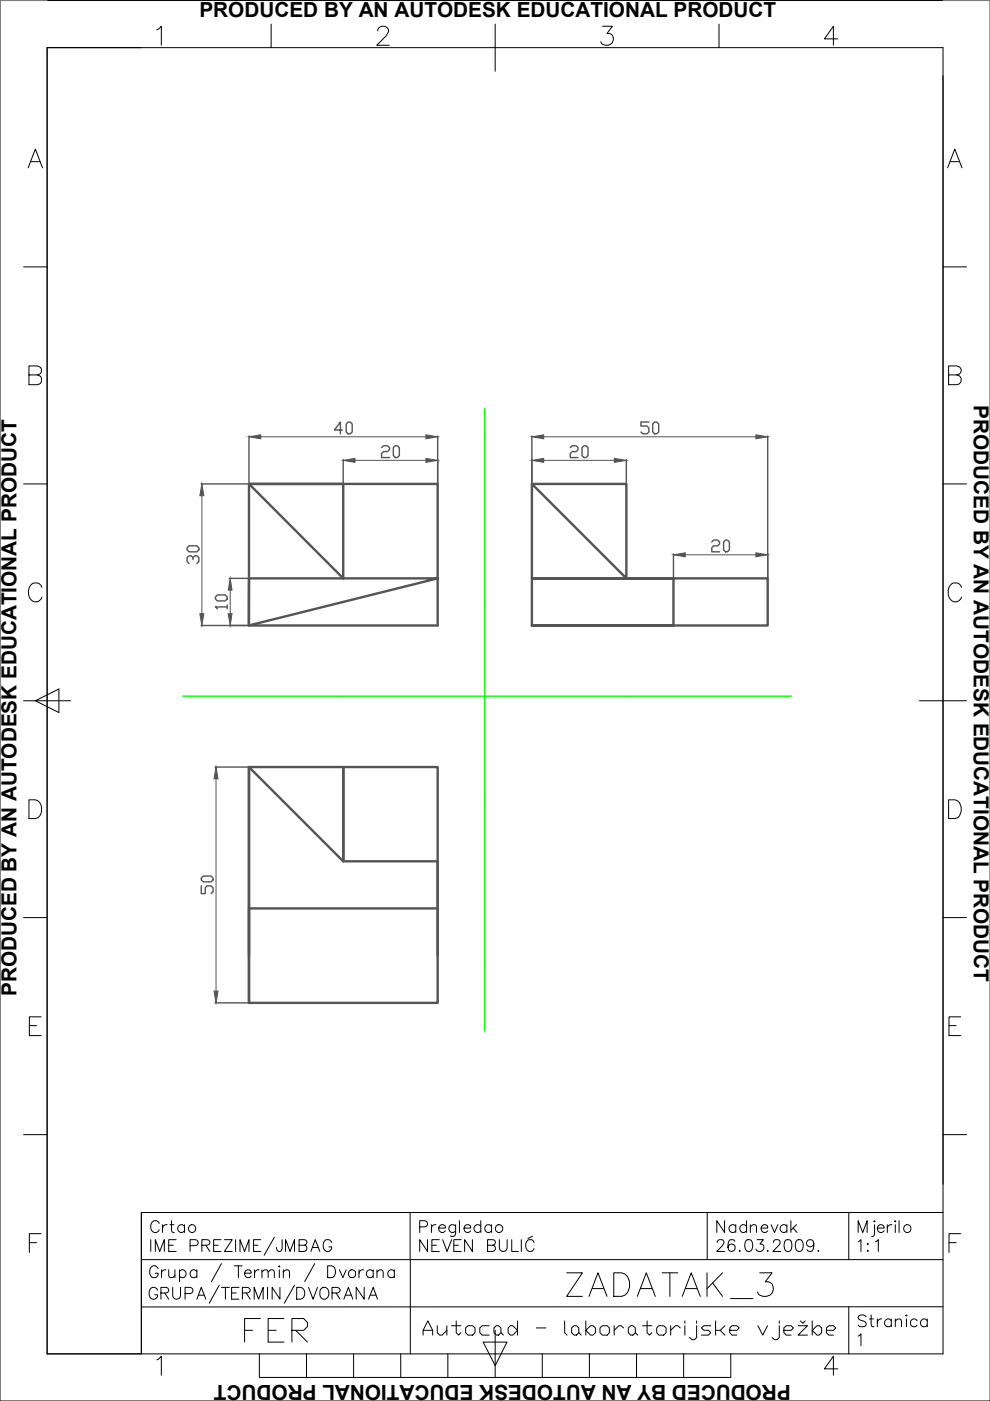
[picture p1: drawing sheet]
<svg xmlns="http://www.w3.org/2000/svg" width="210mm" height="297mm" viewBox="0 0 210 297" stroke-linecap="round" stroke-linejoin="round" font-family="sans-serif">
<path d="M102.8 86.6v132M38.8 147.6h129" fill="none" stroke="#0f0" stroke-width=".3"/>
<!-- layer: Vidljivi bridovi -->
<path d="M52.8 102.6h40v20l-40.1 10 .1-10h40v10h-40zM52.8 102.6h20v20zM112.8 102.6l20 20h-20v-20h20v20h10v10h-30h50v-10h-50v10M92.8 192.6v10M52.8 202.6v-40v50h40v-50h-40l20 20v-20v20h20v10h-40v20" fill="none" stroke="#545454" stroke-width=".51"/>
<!-- layer: Kote -->
<g fill="none" stroke="#545454" stroke-width=".3">
<path d="M52.8 92.4v10.2M72.6 91.2h-1.7l1.3-1.7v2.5M72.8 97.4v5.2M73.4 89.9l.4-.4h.5l.4 .4v1.7l-.4 .4h-.5l-.4-.4zM80.9 94.9l.4-.4h.9l.4 .4v.4l-.4 .4h-.9l-.4 .5v.8h1.7M83.4 94.9l.4-.4h.4l.5 .4v1.7l-.5 .4h-.4l-.4-.4zM92.8 92.4v10.2M112.8 92.4v30.1M120.9 94.9l.4-.4h.9l.4 .4v.4l-.4 .4h-.9l-.4 .5v.8h1.7M123.4 94.9l.4-.4h.4l.5 .4v1.7l-.5 .4h-.4l-.4-.4zM132.8 97.4v5.2M137.6 89.5h-1.7v.8h1.3l.4 .4v.9l-.4 .4h-.9l-.4-.4"/>
<path d="M138.8 89.5h.4l.5 .4v1.7l-.5 .4h-.4l-.4-.4v-1.7zM162.8 92.4v30.1M40.1 115.7h1.6l.5 .4v.5l-.5 .4h-1.6l-.4-.4v-.5zM40.9 118.6v-.4l-.4-.4h-.4l-.4 .4v.9l.4 .4M40.9 118.2l.4-.4h.4l.5 .4v.9l-.5 .4M42.6 102.6h10.1M142.8 117.4v5.1M150.9 114.9l.4-.4h.8l.5 .4v.4l-.5 .4h-.8l-.4 .4v.9h1.7M153.4 114.9l.4-.4h.4l.4 .4v1.7l-.4 .4h-.4l-.4-.4zM42.6 132.6h10.1M45.7 126.6l.4-.5h1.7l.4 .5v.4l-.4 .4h-1.7l-.4-.4zM48.2 128.7h-2.5l.4 .4"/>
<path d="M48.2 128.3v.8M48.6 122.6h4.1M45.6 162.6h7.1M42.7 187.8v1.7h.8v-1.3l.4-.4h.8l.5 .4v.9l-.5 .4M43.1 185.7h1.6l.5 .5v.3l-.5 .5h-1.6l-.4-.5v-.3zM45.6 212.6h7.1"/>
</g>
<path d="M55.3 92.6h35M75.3 97.6h15M115.3 92.6h45M115.3 97.6h15M42.8 105.1v25M145.3 117.6h15M48.8 125.1v5M45.8 165.1v45" fill="none" stroke="#545454" stroke-width=".21"/>
<g fill="#545454" stroke="#545454" stroke-width=".21">
<path d="M52.8 92.6l2.5-.4v.8z"/>
<path d="M90.3 92.2l2.5 .4-2.5 .4z"/>
<path d="M72.8 97.6l2.5-.4v.8z"/>
<path d="M90.3 97.2l2.5 .4-2.5 .4z"/>
<path d="M42.8 102.6l.4 2.5h-.8z"/>
<path d="M42.4 130.1h.8l-.4 2.5z"/>
<path d="M48.8 122.6l.4 2.5h-.8z"/>
<path d="M48.4 130.1h.8l-.4 2.5z"/>
<path d="M112.8 97.6l2.5-.4v.8z"/>
<path d="M130.3 97.2l2.5 .4-2.5 .4z"/>
<path d="M112.8 92.6l2.5-.4v.8z"/>
<path d="M160.3 92.2l2.5 .4-2.5 .4z"/>
<path d="M142.8 117.6l2.5-.4v.9z"/>
<path d="M160.3 117.2l2.5 .4-2.5 .5z"/>
<path d="M45.8 162.6l.4 2.5h-.8z"/>
<path d="M45.4 210.1h.8l-.4 2.5z"/>
</g>
<!-- layer: 0 -->
<path d="M0 .1h209.9v296.9h-209.9z" fill="none" stroke="#000" stroke-width=".21"/>
<!-- layer: Viewport -->
<path d="M30 10.1h-20v276.9h20v-29.9M199.9 16.1v235" fill="none" stroke="#000" stroke-width=".21"/>
<!-- layer: FRAME 070 -->
<g fill="none" stroke="#000" stroke-width=".21">
<path d="M10 10.1h189.9v276.9h-189.9zM87 257.1v10M149.9 257.1v10M180 257.1v10M199.9 257.1h-169.9v29.9M30 267.1h169.9M55.2 279.6h-3.3v5M60.2 279.6h-3.3v5h3.3M87 267.1v19.9M180 277.1v9.9M199.9 277.1h-169.8M51.9 282.1h1.7"/>
<path d="M56.9 282.1h1.6M61.9 282.1h2.5l.8-.9v-.8l-.8-.8h-2.5v5M62.7 282.1l2.5 2.5M89.7 283.1v-1l1-2 1 2v1M89.7 282.1h2M92.7 281.1v1.5l.5 .5h.5l1-1M94.7 281.1v2M95.7 281.1h2M96.7 280.1v2.5l.5 .5 .5-.5M98.7 281.5l.5-.4h1l.5 .4v1.1l-.5 .5h-1l-.5-.5zM103.7 281.1h-1.5l-.5 .4v1.1l.5 .5h1.5M104.7 281.5l.5-.4h.5l.5 .4v1.1l-.5 .5h-.5l-.5-.5z"/>
<path d="M106.2 282.6l.5 .5M107.7 281.5l.5-.4h.5l1 1-1 1h-.5l-.5-.5zM109.7 280.1v3M113.7 281.5h2M119.7 280.1v2.5l.5 .5M121.2 281.5l.5-.4h.5l.5 .4v1.1l-.5 .5h-.5l-.5-.5zM122.7 282.6l.5 .5M124.2 282.1l1-1h.5l.5 .4v1.1l-.5 .5h-.5zM124.2 280.1v3M127.2 281.5l.5-.4h1l.5 .4v1.1l-.5 .5h-1l-.5-.5zM130.2 281.1v2M132.2 281.5l-.5-.4h-.5l-1 1"/>
<path d="M133.2 281.5l.5-.4h.5l.5 .4v1.1l-.5 .5h-.5l-.5-.5zM134.7 282.6l.5 .5M136.2 281.1h2M137.2 280.1v2.5l.5 .5 .5-.5M139.2 281.5l.5-.4h1l.5 .4v1.1l-.5 .5h-1l-.5-.5zM142.2 281.1v2M144.2 281.5l-.5-.4h-.5l-1 1M145.2 280.1v.5M145.2 281.1v2M147.7 281.1v2.5l-.5 .4h-.5l-.5-.4M147.7 280.1v.5M150.7 281.1h-1.5l-.5 .4 .5 .6h1l.5 .5-.5 .5h-1.5"/>
<path d="M151.7 280.1v3M152.7 282.1l1 1M153.7 281.1l-1 1h-1M154.7 282.1h1.5l.5-.6-.5-.4h-1l-.5 .4v1.1l.5 .5h1M160.7 281.1l1 2 1-2M165.2 281.1v2.5l-.5 .4h-.5l-.5-.4M165.2 280.1v.5M166.2 282.1h1.5l.5-.6-.5-.4h-1l-.5 .4v1.1l.5 .5h1M169.2 281.1h2l-2 2h2M169.7 280.1l.5 .5 .5-.5M172.2 282.1l1-1h.5l.5 .4v1.1l-.5 .5h-.5zM172.2 280.1v3"/>
<path d="M175.2 282.1h1.5l.5-.6-.5-.4h-1l-.5 .4v1.1l.5 .5h1"/>
</g>
<!-- layer: FRAME 050 -->
<g fill="none" stroke="#000" stroke-width=".21">
<path d="M33.2 6.3l1-.7v4M57.5 5.1v5M80.1 6.5a.94 .94 0 0 1 .8-.9h.7a.99 .99 0 0 1 .6 1.5l-.4 .6-1.9 1.9h2.6M105 5.1v10M127.8 5.6h2l-1.1 1.5a1.3 1.3 0 0 1 1.4 1.5 1.3 1.3 0 0 1-1.8 1l-.7-.4-.2-.4M152.4 5.1v5M177.6 8.2h-2.8l1.9-2.6v4M6 35.6l1.5-4 1.5 4M6.5 34.3h1.9M200.9 35.6l1.5-4 1.6 4M201.5 34.3h1.9M5 56.6h5"/>
<path d="M199.9 56.6h5M6.1 79.5h1.8l.5-.2a.93 .93 0 0 0 0-1.5l-.5-.2h-1.8v4h1.8a1.04 1.04 0 0 0 .9-1.1 1.04 1.04 0 0 0-.9-1M201.1 79.5h1.7l.6-.2a.93 .93 0 0 0 0-1.5l-.6-.2h-1.7v4h1.7a1.03 1.03 0 0 0 1-.8 1.03 1.03 0 0 0-.4-1.1l-.6-.2M5 102.6h5M199.9 102.6h5M8.9 124.5a1.46 1.46 0 0 0-1.7-.9 1.46 1.46 0 0 0-1.1 1.5 1.85 1.85 0 0 0 1.9 2.5l.7-.6 .2-.4M203.9 124.5a1.46 1.46 0 0 0-1.7-.9 1.46 1.46 0 0 0-1.2 1.5 1.85 1.85 0 0 0 1.9 2.5l.8-.6 .2-.4M5 148.6h10M7.5 148.6l5-2.5v5zM194.9 148.6h10M6.1 169.6h1.4a2.24 2.24 0 0 1 .5 3.8l-.5 .2h-1.4zM201.1 169.6h1.3a2.22 2.22 0 0 1 .6 3.8l-.6 .2h-1.3z"/>
<path d="M5 194.5h5M199.9 194.5h5M6.2 217.5h1.5M8.7 215.6h-2.5v4h2.5M201.2 217.5h1.5M203.7 215.6h-2.5v4h2.5M5 240.6h5M199.9 240.6h5M6.2 263.5h1.5M8.7 261.6h-2.5v3.9M201.2 263.5h1.5M203.7 261.6h-2.5v3.9"/>
<path d="M33.2 288.3l1-.7v4M55 287v5h99.9v-5M65 287v5M75 287v5M85 287v5M95 287v5M102.4 284.6h5.1l-2.5 4.9zM105 282.1v9.9M115 287v5M125 287v5M135 287v5M144.9 287v5"/>
<path d="M177.6 290.2h-2.8l1.9-2.6v4"/>
</g>
<!-- layer: FRAME 200 -->
<path d="M10 .1h-10v10M199.9 .1h10M0 287v10" fill="none" stroke="#808080" stroke-width=".21"/>
<!-- layer: TEKST SASTAVNICE -->
<g fill="none" stroke="#000" stroke-width=".21">
<path d="M33.7 259.4a.92 .92 0 0 0-1-.6 .92 .92 0 0 0-.7 1 1.05 1.05 0 0 0 .3 1.3 1.05 1.05 0 0 0 1.4-.1v-.3M34.5 259.7v1.6M35.4 259.7a.85 .85 0 0 0-.9 .7M36 259.7h.9M36.4 258.8v2l.1 .4 .5 .1M39.1 260a.81 .81 0 0 0-1.2-.1 .81 .81 0 0 0 0 1.2 .81 .81 0 0 0 1.2-.1M39.1 259.7v1.6M91.5 259.7v1.6M92.4 259.7a.79 .79 0 0 0-.9 .7M96.6 259.7v1.9a.68 .68 0 0 1-1.1 .4M96.6 260a.81 .81 0 0 0-1.2-.1 .81 .81 0 0 0 0 1.2 .81 .81 0 0 0 1.2-.1M97.4 258.8v2.5"/>
<path d="M101.9 260a.81 .81 0 0 0-1.1-.1 .81 .81 0 0 0 0 1.2 .81 .81 0 0 0 1.1-.1M101.9 258.8v2.5M104.2 260a.81 .81 0 0 0-1.2-.1 .81 .81 0 0 0 0 1.2 .81 .81 0 0 0 1.2-.1M104.2 259.7v1.6M153.6 258.8v2.5l-1.6-2.5v2.5M156 260a.81 .81 0 0 0-1.2-.1 .81 .81 0 0 0 0 1.2 .81 .81 0 0 0 1.2-.1M156 259.7v1.6M158.3 260a.81 .81 0 0 0-1.2-.1 .81 .81 0 0 0 0 1.2 .81 .81 0 0 0 1.2-.1M158.3 258.8v2.5M159.1 259.7v1.6M163.5 259.7l.7 1.6 .7-1.6M166.8 260a.81 .81 0 0 0-1.1-.1 .81 .81 0 0 0 0 1.2 .81 .81 0 0 0 1.1-.1"/>
<path d="M166.8 259.7v1.6M167.7 258.8v2.5M168.9 259.7l-1.2 1.1M185.3 258.9l.1-.1 .1 .1-.1 .2zM185.4 259.7v2l-.1 .3-.5 .2M188.1 259.7v1.6M189.1 259.7a.85 .85 0 0 0-1 .7M189.8 258.8l.1 .1-.1 .2-.1-.2zM189.8 259.7v1.6M190.6 258.8v2.5M32 262.8v2.5M32.9 265.3v-2.5l1 2.5 .9-2.5v2.5"/>
<path d="M33.4 273.5a.91 .91 0 0 0-1-.6 .91 .91 0 0 0-.8 1 1.12 1.12 0 0 0 1.2 1.5 .83 .83 0 0 0 .6-.9h-.6M33.5 269a.92 .92 0 0 0-1-.6 .92 .92 0 0 0-.8 1 1.08 1.08 0 0 0 .3 1.1 1.08 1.08 0 0 0 1.1 .3l.4-.5v-.4h-.6M34.1 274.1l1.5-.1a.59 .59 0 0 0 0-.9l-1.5-.1v2.4M34.2 269.2v1.7M34.9 274.1l.9 1.3M35.2 269.2a.79 .79 0 0 0-1 .7M35.8 269.2l.1 1.6a.86 .86 0 0 0 1.2-.4M35.8 264h.9M36.6 273v1.7a.83 .83 0 0 0 .8 .8 .83 .83 0 0 0 .9-.8v-1.7M37.1 269.2v1.7M37.3 262.8h-1.5v2.5h1.5M38.1 269.6a.79 .79 0 0 1 1.1-.1 .79 .79 0 0 1 0 1.1 .79 .79 0 0 1-1.1-.1"/>
<path d="M38.1 269.2v2.5M39.2 274.3h1.1a.66 .66 0 0 0 .6-.7 .66 .66 0 0 0-.6-.6h-1.1v2.4M40.3 264.1l1.4-.1a.65 .65 0 0 0 .3-.7 .65 .65 0 0 0-.6-.5h-1.1v2.5M41.7 269.6a.81 .81 0 0 0-1.1-.1 .81 .81 0 0 0 0 1.1 .81 .81 0 0 0 1.1-.1M41.7 275.4l1-2.4 .9 2.4M41.7 269.2v1.7M42.1 274.6h1.2M42.8 264l1.4-.1a.58 .58 0 0 0 0-1l-1.4-.1v2.5M43.6 264l.9 1.3M45.3 264h1M46.5 272.5l-2.1 3.8M46.9 262.8h-1.6v2.5h1.6"/>
<path d="M46.9 267.9l-2.1 3.8M46.9 273h1.7M47.6 262.8h1.6l-1.6 2.5h1.6M47.8 273v2.4M49.1 274.1h1M49.7 268.4h1.7M50 262.8v2.5M50.5 268.4v2.5M50.7 273h-1.6v2.4h1.6M50.9 265.3v-2.5l1 2.5 .9-2.5v2.5M51.4 274.1h1.1a.65 .65 0 0 0 .5-.7l-.2-.3-.3-.1h-1.1v2.4M51.9 269.9h1.4a.7 .7 0 0 0-.7-.7 .7 .7 0 0 0-.7 .7 .77 .77 0 0 0 .4 .9 .77 .77 0 0 0 1-.3"/>
<path d="M52.2 274.1l.8 1.3M53.8 264h.9M53.9 275.4v-2.4l.9 2.4 1-2.4v2.4M54 269.2v1.7M54.9 269.2a.85 .85 0 0 0-.9 .7M55.3 262.8h-1.5v2.5h1.5M55.5 269.7l.6-.5 .6 .2 .2 1.5M55.5 269.2v1.7M56.7 273v2.4M56.9 269.7l.5-.5 .6 .2 .2 1.5M58.2 262.3l-2.2 3.8M59.1 268.5l.1-.1 .2 .1-.2 .1z"/>
<path d="M59.2 269.2v1.7M59.4 273v2.4l-1.7-2.4v2.4M59.8 262.8v1.9l-.1 .4a.54 .54 0 0 1-.9 0l-.2-.6M60.1 269.7l.6-.5 .6 .2 .1 1.5M60.1 269.2v1.7M60.5 265.3v-2.5l1 2.5 .9-2.5v2.5M62.4 272.5l-2.1 3.8M62.9 273h.9a1.32 1.32 0 0 1 .8 1.2 1.32 1.32 0 0 1-.8 1.2h-.9zM63.4 264h1.1a.61 .61 0 0 0 .4-1l-.4-.2h-1.1v2.5h1.1a.66 .66 0 0 0 .6-.6 .66 .66 0 0 0-.6-.7M65.4 273l1 2.4 .9-2.4M65.9 265.3l.9-2.5 1 2.5M66.3 264.5h1.1"/>
<path d="M66.7 267.9l-2.1 3.8M68 273.3l.5-.3a1.25 1.25 0 0 1 1.3 1.2 1.25 1.25 0 0 1-1.3 1.2 1.45 1.45 0 0 1-.5-2.1zM69.5 268.4h.8a1.35 1.35 0 0 1 .8 1.2 1.35 1.35 0 0 1-.8 1.3h-.8zM70.3 263.4a.91 .91 0 0 0-1-.6 .91 .91 0 0 0-.8 1 1.08 1.08 0 0 0 .3 1.2 1.08 1.08 0 0 0 1.1 .2l.4-.5v-.3h-.6M70.4 274.1h1.1a.65 .65 0 0 0 .6-.7l-.3-.3-.3-.1h-1.1v2.4M71.2 274.1l.9 1.3M72 269.2l.7 1.7 .7-1.7M72.9 275.4l1-2.4 .9 2.4M73.3 274.6h1.2M76.1 269.2v1.7M77.1 269.2a.85 .85 0 0 0-1 .7M77.2 273v2.4l-1.7-2.4v2.4"/>
<path d="M78.1 275.4l1-2.4 1 2.4M78.5 274.6h1.2M79.1 269.6a.81 .81 0 0 0-1.2-.1 .81 .81 0 0 0 0 1.1 .81 .81 0 0 0 1.2-.1M79.1 269.2v1.7M79.9 269.7l.6-.5 .6 .2 .1 1.5M79.9 269.2v1.7M83.6 269.6a.79 .79 0 0 0-1.1-.1 .79 .79 0 0 0 0 1.1 .79 .79 0 0 0 1.1-.1M83.6 269.2v1.7M89 260.1h1a.66 .66 0 0 0 .7-.6 .66 .66 0 0 0-.7-.7h-1v2.5M90.6 262.8v2.5l-1.6-2.5v2.5M91.6 264h.9M93 260.4h1.4a.77 .77 0 0 0-1-.7 .77 .77 0 0 0-.3 1.3 .78 .78 0 0 0 1.3 0"/>
<path d="M93.1 262.8h-1.5v2.5h1.5M93.9 262.8l.9 2.5 1-2.5M96.2 264h1M97.8 262.8h-1.6v2.5h1.6M98.4 260.4h1.4a.7 .7 0 0 0-.7-.8 .7 .7 0 0 0-.7 .8 .77 .77 0 0 0 .4 .8 .77 .77 0 0 0 1-.2M100.2 262.8v2.5l-1.7-2.5v2.5M103.4 264l1.4-.1a.65 .65 0 0 0 0-1l-1.4-.1v2.5h1a.7 .7 0 0 0 .6-.5 .7 .7 0 0 0-.2-.7l-.4-.1M105.9 262.8v1.8a.83 .83 0 0 0 .8 .7 .83 .83 0 0 0 .8-.7v-1.8M108.5 262.8v2.5h1.4M110.5 262.8v2.5M112.9 262.1l-1 .5M113.2 263.4a.91 .91 0 0 0-1-.6 .91 .91 0 0 0-.7 1 1.12 1.12 0 0 0 .2 1.2 1.12 1.12 0 0 0 1.2 .2l.3-.5"/>
<path d="M120.1 269.9h3.4l-3.4 5h3.4M124.9 274.9l1.9-5 1.9 5M125.6 273.2h2.4M130.1 269.9h1.7a2.7 2.7 0 0 1 1.2 4.2l-.5 .5-.7 .3h-1.7zM135.1 274.9l1.9-5 1.9 5M135.8 273.2h2.4M140.4 269.9h3.3M142 269.9v5M144.7 274.9l1.9-5 1.9 5M145.4 273.2h2.3M149.9 269.9v5M151.1 272l2.1 2.9"/>
<path d="M152.1 263.4l.1-.4a.86 .86 0 0 1 1.2 0 .76 .76 0 0 1-.2 1.1l-1.2 1.2h1.6M153.2 269.9l-3.3 3.3M154.9 275.3h4.7M155.8 263.2a.73 .73 0 0 0-.7-.4 .73 .73 0 0 0-.6 .5 1.84 1.84 0 0 0 .2 1.9 .77 .77 0 0 0 1.1-.3 .77 .77 0 0 0-.5-1.1 .77 .77 0 0 0-1 .7M156.8 265.1l-.1 .1 .1 .1 .2-.1M158.3 262.9a.86 .86 0 0 1 1.2 .4 1.97 1.97 0 0 1-.3 1.9 .78 .78 0 0 1-1.2-.4 1.97 1.97 0 0 1 .3-1.9zM159.1 260.1l.6-.4 .6 .1 .1 1.5M160.5 262.8h1.3l-.7 1a.82 .82 0 0 1 .9 .9 .82 .82 0 0 1-1.1 .6l-.4-.1-.2-.4M161.1 269.9h2.6l-1.4 1.9a1.55 1.55 0 0 1 1.7 1.4 1.55 1.55 0 0 1-1.5 1.7 1.49 1.49 0 0 1-1.9-1M161.4 260.4h1.4a.7 .7 0 0 0-.7-.8 .7 .7 0 0 0-.7 .8 .77 .77 0 0 0 .4 .8 .77 .77 0 0 0 1-.2M162.8 265.1v.2l.1-.1M164 263.4a.5 .5 0 0 1 .5-.6h.4a.58 .58 0 0 1 .4 1l-1.4 1.5h1.6"/>
<path d="M166.6 262.9a.9 .9 0 0 1 1.2 .4 2.33 2.33 0 0 1-.2 1.9 .78 .78 0 0 1-1.2-.4 2.12 2.12 0 0 1 .2-1.9zM168.1 260.4l.9 .9M169 262.9a.86 .86 0 0 1 1.2 .4 1.97 1.97 0 0 1-.3 1.9 .78 .78 0 0 1-1.2-.4 1.97 1.97 0 0 1 .3-1.9zM172.6 263.6a.78 .78 0 0 1-1.1 .7 .78 .78 0 0 1-.3-1.2 .78 .78 0 0 1 1.2 .1 2.33 2.33 0 0 1-.2 2 .75 .75 0 0 1-1.1-.2M173.5 265.1l-.1 .1 .1 .1 .1-.1M181.9 261.3v-2.5l1 2.5 1-2.5v2.5M181.9 263.3l.6-.5v2.5M183.6 279.2a.94 .94 0 0 0-.9-.4 .94 .94 0 0 0-.8 .6l.5 .5 .7 .2a.62 .62 0 0 1 .5 .5 .62 .62 0 0 1-.2 .6 1.26 1.26 0 0 1-1.5-.2M183.9 263.8l.1-.2 .1 .2-.1 .1zM183.9 265.2l.1-.1 .1 .1-.1 .1zM184.3 279.6h.9M184.7 278.8v2l.1 .4 .5 .1"/>
<path d="M185.6 263.3l.6-.5v2.5M186 260.4h1.5a.77 .77 0 0 0-1.1-.7 .77 .77 0 0 0-.3 1.3 .78 .78 0 0 0 1.4 0M186 279.6v1.7M186.9 279.6a.79 .79 0 0 0-.9 .8M189 279.6v1.7M189.8 279.6v1.7M192.2 278.8l.1 .1-.1 .1-.1-.1zM192.2 279.6v1.7M196.6 279.6v1.7M181.9 283.3l.6-.5v2.5M189 280a.8 .8 0 0 0-1.2-.1 .8 .8 0 0 0 0 1.2 .8 .8 0 0 0 1.2-.1M189.8 280.1l.6-.5 .6 .2 .1 1.5"/>
<path d="M194.4 280a.78 .78 0 0 0-1.1-.1 .78 .78 0 0 0 0 1.2 .78 .78 0 0 0 1.1-.1M196.6 280a.8 .8 0 0 0-1.2-.1 .8 .8 0 0 0 0 1.2 .8 .8 0 0 0 1.2-.1"/>
<circle cx="40.7" cy="260.5" r=".82"/>
<circle cx="74.7" cy="270" r=".83"/>
<circle cx="105.8" cy="260.5" r=".83"/>
<circle cx="192.4" cy="260.5" r=".83"/>
</g>
<g font-size="4.4">
<text x="42.3" y="3.6">PRODUCED BY AN AUTODESK EDUCATIONAL PRODUCT</text>
<text x="206.5" y="85.9" transform="rotate(90 206.5 85.9)">PRODUCED BY AN AUTODESK EDUCATIONAL PRODUCT</text>
<text x="3.5" y="211.2" transform="rotate(-90 3.5 211.2)">PRODUCED BY AN AUTODESK EDUCATIONAL PRODUCT</text>
<text x="167.6" y="293.6" transform="rotate(-180 167.6 293.6)">PRODUCED BY AN AUTODESK EDUCATIONAL PRODUCT</text>
</g>
</svg>
